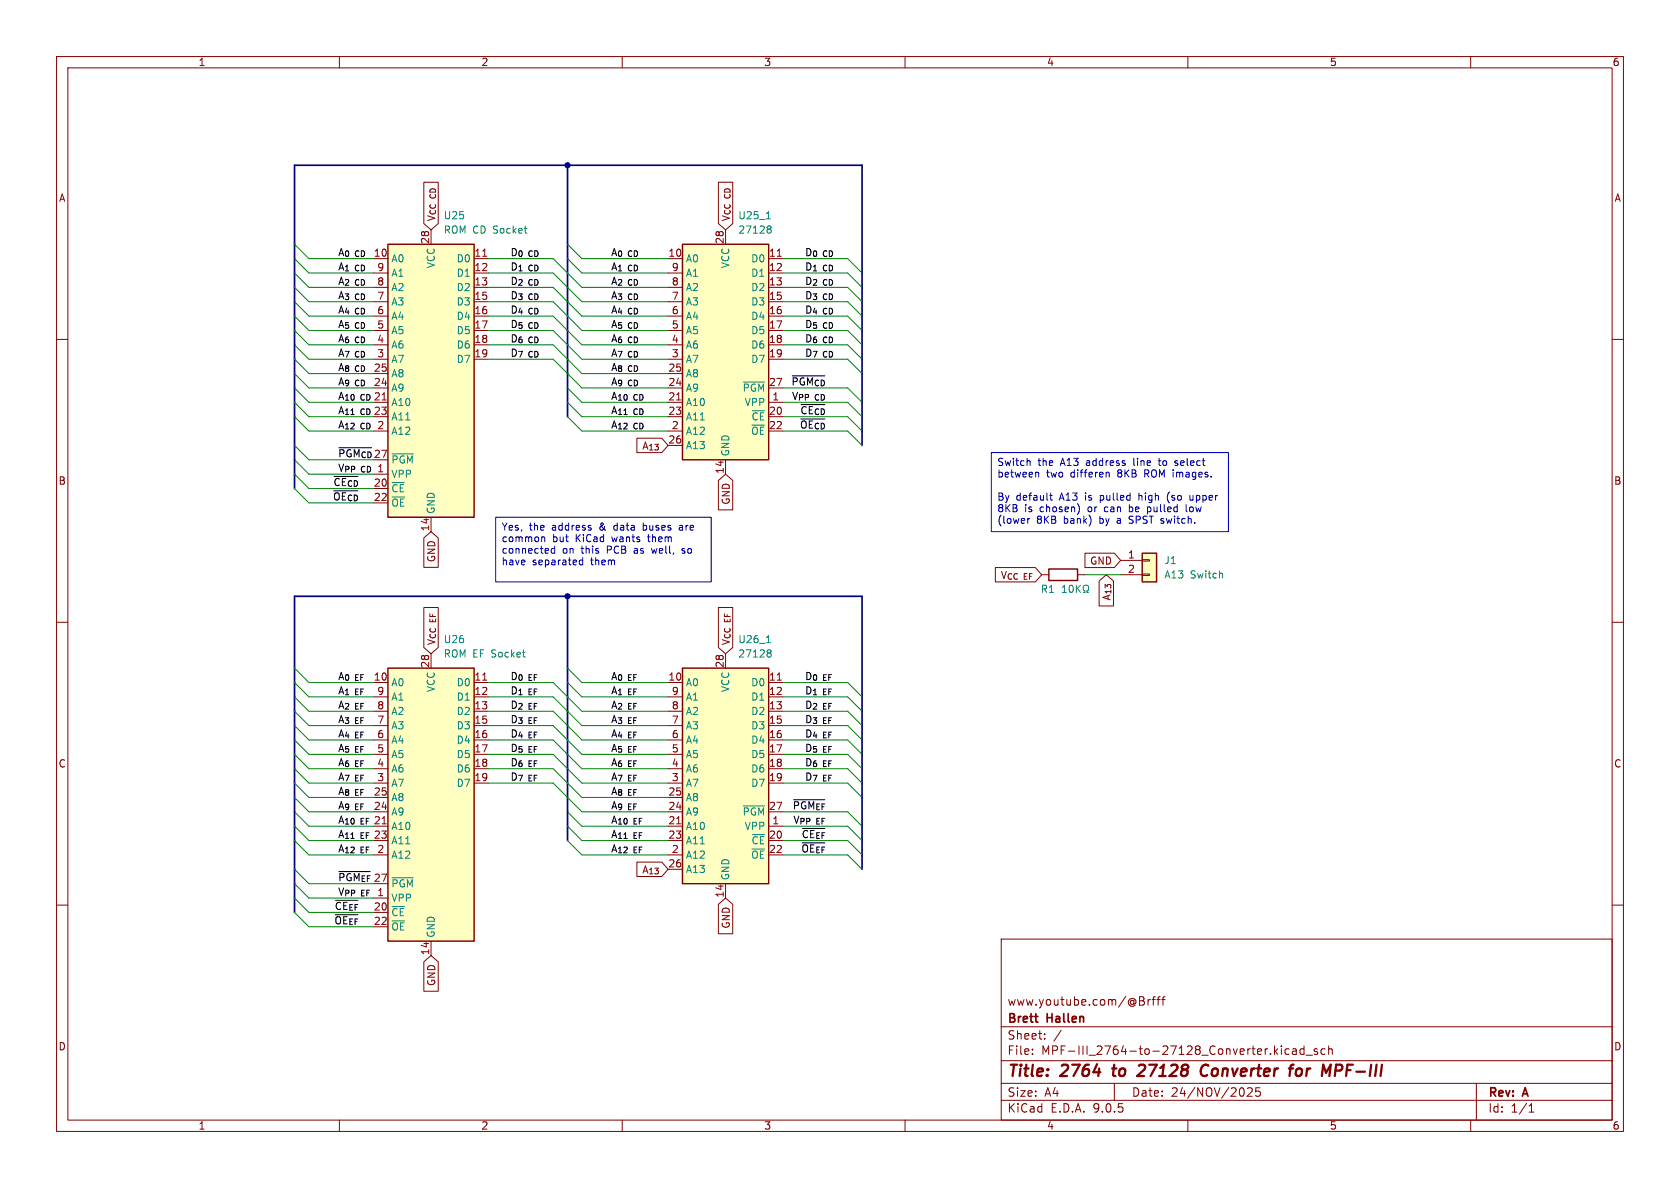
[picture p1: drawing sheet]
<svg xmlns="http://www.w3.org/2000/svg" width="297mm" height="210mm" viewBox="0 0 297 210" stroke-linecap="round" stroke-linejoin="round" font-family="sans-serif">
<g fill="none" stroke="#840000" stroke-width=".18">
<path d="M10 10h277v190h-277zM12 12h273v186h-273zM60 10v2M110 10v2M160 10v2M210 10v2M260 10v2M10 60h2M285 60h2M10 110h2M184.1 101.6h1.3M190.5 101.6h1.3"/>
<path d="M285 110h2M10 160h2M177 166h108v32h-108zM202.2 177.1v.5M203 176.7v1M203.4 176.7l-.3 .1-.1 .2M203.7 176.7h.5M204.2 176.2l-.3 .2v1.3M204.5 176.7h.6M205.1 176.2l-.4 .2v1.3M205.4 176.7h.6M206 176.2l-.4 .2v1.3"/>
<path d="M285 160h2M60 198v2M110 198v2M160 198v2M177 194.5h108M177 191.5h108M177 187.5h108M177 181.5h108M182.5 186.3v.1M182.5 185.5v.1M184.7 183.6v.1M184.7 182.8v.1"/>
<path d="M187.6 182.1l-1.3 2M197 191.5v3M210 198v2M220.5 192.4l.6-.1 .2 .1 .1 .3-.9 1.1h.9M222.7 192.3h-.7v.7l.2-.1h.5l.1 .3-.1 .5-.2 .1-.5-.1M226.5 184.9v.1M226.5 185.4v1M227.9 185.5l-.4-.1-.3 .3v.4l.1 .2h.6M228.5 185.5h.6l.1 .9M229.2 185.8h-.5a.29 .29 0 0 0-.2 .3 .29 .29 0 0 0 .2 .3l.5-.1M230.5 185.5l-.4-.1-.3 .3v.4l.2 .2h.5M230.5 184.9v1.5"/>
<path d="M230.9 186.5h1.1M232.9 185.5l-.4-.1-.2 .2 .1 .2 .5 .2v.3h-.6M234.2 185.5l-.4-.1-.3 .3v.4l.2 .2h.5M234.9 185.5l.2-.1 .4 .1v.9M234.9 184.9v1.5M260 198v2M261 191.5v6.5M270.3 196.6h.9M270.3 195.5l.4-.4v1.5"/>
</g>
<path d="M196.6 188.9h.8M197 188.2l-.2 1.7 .2 .3M202.1 188.2h-.5l-.3 .2M202.3 189.1l-1.3 1.1h1.3M213.6 188.4a.88 .88 0 0 0-1 0 .88 .88 0 0 0-.3 1 .69 .69 0 0 0 .3 .7 .69 .69 0 0 0 .8-.1M229.1 189.3a.55 .55 0 0 1 .6-.4 .55 .55 0 0 1 .5 .4l-.1 .5a.57 .57 0 0 1-1 .2M237 188.2h-.8l-.2 2M237.1 189.2l-1 .1" fill="none" stroke="#840000" stroke-width=".4"/>
<path d="M185.4 100.6h5.1v2h-5.1z" fill="none" stroke="#840000" stroke-width=".25"/>
<path d="M187.8 104.7h.7M187.8 103.8l.4-.4v1.3M189.1 103.6l.2-.2a.68 .68 0 0 1 .5 .7 .68 .68 0 0 1-.5 .6l-.2-.1-.1-.4zM190.3 103.4v1.3M190.5 104l.5 .7M191 103.4l-.7 .8M191.5 104.7h.3v-.2a.54 .54 0 0 1-.3-.8 .54 .54 0 0 1 .8-.2 .58 .58 0 0 1-.1 1v.2h.3" fill="none" stroke="#008484" stroke-width=".18"/>
<path d="M201.9 97.8h2.6v5.1h-2.6z" fill="#ffffc2"/>
<path d="M201.9 97.8h2.6v5.1h-2.6z" fill="none" stroke="#840000" stroke-width=".25"/>
<path d="M198.1 99.1h3.8M201.9 98.9h1.3v.3h-1.3zM198.1 101.6h3.8M201.9 101.5h1.3v.2h-1.3z" fill="none" stroke="#840000" stroke-width=".18"/>
<path d="M120.6 43.2h15.3v38.1h-15.3z" fill="#ffffc2"/>
<path d="M120.6 43.2h15.3v38.1h-15.3z" fill="none" stroke="#840000" stroke-width=".25"/>
<g fill="none" stroke="#840000" stroke-width=".18">
<path d="M118.1 45.7h2.5M118.1 48.3h2.5M118.1 50.8h2.5M118.1 53.3h2.5M118.1 55.9h2.5M118.1 58.4h2.5M128.3 40.6v2.6M135.9 45.7h2.5M135.9 48.3h2.5M135.9 50.8h2.5M135.9 53.3h2.5M135.9 55.9h2.5"/>
<path d="M135.9 58.4h2.5M137.4 45.3h.7M118.1 61h2.5M118.1 63.5h2.5M118.1 66h2.5M118.1 68.6h2.5M118.1 71.1h2.5M118.1 73.7h2.5M118.1 76.2h2.5M118.1 78.7h2.5M119.6 70.7h.7M135.9 61h2.5"/>
<path d="M135.9 63.5h2.5M135.9 68.6h2.5M135.9 71.1h2.5M135.9 73.7h2.5M135.9 76.2h2.5M128.3 81.3v2.5"/>
</g>
<path d="M135.5 38.7h.7M135.8 39.9h.3l.2 .3-.2 .3M135.8 40.5h.3M136.1 40.5l.2 .2v.3l-.1 .2h-.4M131.4 67.5h3.8" fill="none" stroke="#008484" stroke-width=".18"/>
<path d="M68.6 118.1h15.2v48.3h-15.2z" fill="#ffffc2"/>
<path d="M68.6 118.1h15.2v48.3h-15.2z" fill="none" stroke="#840000" stroke-width=".25"/>
<g fill="none" stroke="#840000" stroke-width=".18">
<path d="M76.2 115.6v2.5M66 120.7h2.6M66 123.2h2.6M66 125.7h2.6M66 128.3h2.6M66 130.8h2.6M66 133.4h2.6M66 135.9h2.6M66 138.4h2.6M83.8 120.7h2.6M83.8 123.2h2.6M83.8 125.7h2.6"/>
<path d="M83.8 128.3h2.6M83.8 130.8h2.6M83.8 133.4h2.6M83.8 135.9h2.6M83.8 138.4h2.6M85.3 120.2h.8M66 141h2.6M66 143.5h2.6M66 148.6h2.6M66 151.1h2.6M66 158.8h2.6M76.2 166.4v2.5"/>
</g>
<path d="M69.3 155.2h3.8" fill="none" stroke="#008484" stroke-width=".18"/>
<path d="M68.6 43.2h15.2v48.2h-15.2z" fill="#ffffc2"/>
<path d="M68.6 43.2h15.2v48.2h-15.2z" fill="none" stroke="#840000" stroke-width=".25"/>
<g fill="none" stroke="#840000" stroke-width=".18">
<path d="M76.2 40.6v2.6M83.8 45.7h2.6M83.8 48.3h2.6M83.8 50.8h2.6M83.8 53.3h2.6M83.8 55.9h2.6M83.8 58.4h2.6M85.3 45.3h.8M66 73.7h2.6M66 76.2h2.6M83.8 61h2.6M83.8 63.5h2.6"/>
<path d="M66 83.8h2.6M76.2 91.4v2.6"/>
</g>
<path d="M69.3 80.2h3.8" fill="none" stroke="#008484" stroke-width=".18"/>
<path d="M120.6 118.1h15.3v38.1h-15.3z" fill="#ffffc2"/>
<path d="M120.6 118.1h15.3v38.1h-15.3z" fill="none" stroke="#840000" stroke-width=".25"/>
<g fill="none" stroke="#840000" stroke-width=".18">
<path d="M74.9 32.2h2.6v7.3l-1.3 1.1-1.3-1.1zM127 32.2h2.5v7.3l-1.2 1.1-1.3-1.1zM112.6 77.5h4.4l1.1 1.2-1.1 1.3h-4.4zM74.9 95.1l1.3-1.1 1.3 1.1v5.2h-2.6zM127 84.9l1.3-1.1 1.2 1.1v5.2h-2.5zM191.8 97.8h5.2l1.1 1.3-1.1 1.2h-5.2zM74.9 107.4h2.6v7.1l-1.3 1.1-1.3-1.1zM127 107.4h2.5v7.1l-1.2 1.1-1.3-1.1zM128.3 115.6v2.5M176 100.3h7l1.1 1.3-1.1 1.3h-7zM194.3 102.7l1.3-1.1 1.3 1.1v4.4h-2.6zM118.1 120.7h2.5"/>
<path d="M118.1 123.2h2.5M118.1 125.7h2.5M118.1 128.3h2.5M118.1 130.8h2.5M118.1 133.4h2.5M118.1 135.9h2.5M118.1 138.4h2.5M135.9 120.7h2.5M135.9 123.2h2.5M135.9 125.7h2.5M135.9 128.3h2.5M135.9 130.8h2.5"/>
<path d="M135.9 133.4h2.5M135.9 135.9h2.5M135.9 138.4h2.5M137.4 120.2h.7M112.6 152.4h4.4l1.1 1.3-1.1 1.2h-4.4zM118.1 141h2.5M118.1 143.5h2.5M118.1 146.1h2.5M118.1 148.6h2.5M118.1 151.1h2.5M118.1 153.7h2.5M119.6 145.6h.7"/>
<path d="M127 159.9l1.3-1.1 1.2 1.1v5.2h-2.5zM128.3 156.2v2.6M135.9 143.5h2.5M135.9 146.1h2.5M135.9 148.6h2.5M135.9 151.1h2.5M74.9 170l1.3-1.1 1.3 1.1v5.2h-2.6z"/>
</g>
<path d="M135.5 113.6h.7M135.8 114.9h.3l.2 .2-.2 .3M135.8 115.4h.3M136.1 115.4l.2 .3v.2l-.1 .2h-.4M131.4 142.5h3.8" fill="none" stroke="#008484" stroke-width=".18"/>
<g fill="none" stroke="#000" stroke-width=".18">
<path d="M63.9 49.4l.4 .1 .2 .3M63.9 52h.4l.2 .4M63.9 54.5h.4l.2 .4M63.9 44.3l.4 .1 .2 .4M63.9 57l.4 .1 .2 .4M63.9 59.6h.4l.2 .4M64.5 50l-.2 .4h-.4M64.5 52.5l-.2 .4-.4 .1M64.5 55.1l-.2 .4h-.4M64.5 47.3l-.2-.4h-.4v1l.4-.1 .2-.3M64.5 44.9l-.2 .4h-.4M64.5 57.6l-.2 .4h-.4"/>
<path d="M94.5 46.9a.51 .51 0 0 1 .6 .5 .51 .51 0 0 1-.6 .5zM94.5 49.4a.51 .51 0 0 1 .6 .5 .51 .51 0 0 1-.6 .5zM94.5 44.3a.51 .51 0 0 1 .6 .5 .51 .51 0 0 1-.6 .5M94.5 52a.51 .51 0 0 1 .6 .5 .51 .51 0 0 1-.6 .5M94.5 54.5a.51 .51 0 0 1 .6 .5 .51 .51 0 0 1-.6 .5M94.5 57a.51 .51 0 0 1 .6 .5 .51 .51 0 0 1-.6 .5M94.5 59.6a.51 .51 0 0 1 .6 .5 .51 .51 0 0 1-.6 .5M112.1 44.3a.51 .51 0 0 1 .6 .5 .51 .51 0 0 1-.6 .5M112.1 46.9a.51 .51 0 0 1 .6 .5 .51 .51 0 0 1-.6 .5zM112.1 49.4a.51 .51 0 0 1 .6 .5 .51 .51 0 0 1-.6 .5M112.1 52a.51 .51 0 0 1 .6 .5 .51 .51 0 0 1-.6 .5M112.1 54.5a.51 .51 0 0 1 .6 .5 .51 .51 0 0 1-.6 .5"/>
<path d="M112.1 57a.51 .51 0 0 1 .6 .5 .51 .51 0 0 1-.6 .5M112.1 59.6a.51 .51 0 0 1 .6 .5 .51 .51 0 0 1-.6 .5M146.6 49.4a.51 .51 0 0 1 .6 .5 .51 .51 0 0 1-.6 .5zM146.6 52a.51 .51 0 0 1 .6 .5 .51 .51 0 0 1-.6 .5M146.6 54.5a.51 .51 0 0 1 .6 .5 .51 .51 0 0 1-.6 .5M146.6 46.9a.51 .51 0 0 1 .6 .5 .51 .51 0 0 1-.6 .5zM146.6 44.3a.51 .51 0 0 1 .6 .5 .51 .51 0 0 1-.6 .5M146.6 57a.51 .51 0 0 1 .6 .5 .51 .51 0 0 1-.6 .5M146.6 59.6a.51 .51 0 0 1 .6 .5 .51 .51 0 0 1-.6 .5M59.9 79.1h5.8M63.9 67.2h.4l.2 .4M63.9 62.1l.4 .1 .2 .3"/>
<path d="M63.9 64.7h.4l.2 .4M64.5 67.8l-.2 .4h-.4M64.5 60.2l-.2 .3-.4 .1M64.5 62.7l-.2 .4h-.4M64.5 65.2l-.2 .4-.4 .1M64.8 69.7l.4 .1 .2 .4M64.8 74.8a.51 .51 0 0 1 .6 .5 .51 .51 0 0 1-.6 .5M65.4 72.7l-.2-.4h-.4v1l.4-.1 .2-.3M65.4 70.3l-.2 .4h-.4M94.5 62.1a.51 .51 0 0 1 .6 .5 .51 .51 0 0 1-.6 .5M112.1 67.2a.51 .51 0 0 1 .6 .5 .51 .51 0 0 1-.6 .5M112.1 62.1a.51 .51 0 0 1 .6 .5 .51 .51 0 0 1-.6 .5"/>
<path d="M112.1 64.7a.51 .51 0 0 1 .6 .5 .51 .51 0 0 1-.6 .5M113.1 72.3a.51 .51 0 0 1 .6 .5 .51 .51 0 0 1-.6 .5zM113.1 69.7a.51 .51 0 0 1 .6 .5 .51 .51 0 0 1-.6 .5M113.1 74.8a.51 .51 0 0 1 .6 .5 .51 .51 0 0 1-.6 .5M140.1 66.4h5.7M141.6 74.1h4.2M141.6 71.5h4.2M145.4 69.7a.55 .55 0 0 1 .4 .5 .55 .55 0 0 1-.4 .5M146.6 62.1a.51 .51 0 0 1 .6 .5 .51 .51 0 0 1-.6 .5M59 86.8h4.3M59.1 84.2h4.2M65.3 82.5l.2 .4-.2 .5"/>
<path d="M63.8 119.7h.3M63.8 119.3h.5M94.4 119.7h.4M94.4 119.3h.5M112 119.7h.4M112 119.3h.5M146.5 119.7h.4M146.5 119.3h.5M63.8 137.5h.3M63.8 137h.5M63.8 132.4h.3M63.8 132h.5"/>
<path d="M63.8 135h.3M63.8 134.5h.5M63.8 127.4h.3M63.8 126.9h.5M63.8 129.9h.3M63.8 129.4h.5M63.8 139.6h.5M63.8 124.8h.3M63.8 124.3h.5M63.8 122.3h.3M64.3 121.8h-.5v1M94.4 137.5h.4"/>
<path d="M94.4 137h.5M94.4 132.4h.4M94.4 132h.5M94.4 135h.4M94.4 134.5h.5M94.4 127.4h.4M94.4 126.9h.5M94.4 129.9h.4M94.4 129.4h.5M94.4 124.8h.4M94.4 124.3h.5M94.4 122.3h.4"/>
<path d="M94.9 121.8h-.5v1M112 137.5h.4M112 137h.5M112 132.4h.4M112 132h.5M112 135h.4M112 134.5h.5M112 127.4h.4M112 126.9h.5M112 129.9h.4M112 129.4h.5M112 139.6h.5"/>
<path d="M112 124.8h.4M112 124.3h.5M112 122.3h.4M112.5 121.8h-.5v1M146.5 137.5h.4M146.5 137h.5M146.5 132.4h.4M146.5 132h.5M146.5 135h.4M146.5 134.5h.5M146.5 127.4h.4M146.5 126.9h.5"/>
<path d="M146.5 129.9h.4M146.5 129.4h.5M146.5 124.8h.4M146.5 124.3h.5M146.5 122.3h.4M147 121.8h-.5v1M59.3 159.2h4M59.9 154.1h5.5M63.8 142.6h.3M63.8 142.1h.5M63.8 140.1h.3M64.7 145.1h.4"/>
<path d="M64.7 144.7h.5M64.7 150.2h.4M64.7 149.7h.5M64.7 147.7h.4M65.2 147.2h-.5v1M112 142.6h.4M112 142.1h.5M112 140.1h.4M113 145.1h.3M113 144.7h.5M113 150.2h.3M113 149.7h.5"/>
<path d="M113 147.7h.3M113.5 147.2h-.5v1M140.3 141.4h5.5M141.8 149h4M141.9 146.5h3.9M145.3 144.7h.5M59.3 161.7h4"/>
</g>
<path d="M100.3 29.2v44.5M152.4 78.7v-49.5h-100.3v57.2M100.3 105.4v43.2M152.4 153.7v-48.3h-100.3v55.9" fill="none" stroke="#000084" stroke-width=".3"/>
<g fill="none" stroke="#008400" stroke-width=".18">
<path d="M52.1 45.7l2.5 2.6h11.4M52.1 43.2l2.5 2.5h11.4M52.1 55.9l2.5 2.5h11.4M52.1 53.3l2.5 2.6h11.4M52.1 50.8l2.5 2.5h11.4M52.1 48.3l2.5 2.5h11.4M52.1 58.4l2.5 2.6h11.4M86.4 48.3h11.4l5.1 5h15.2M86.4 45.7h11.4l5.1 5.1h15.2M86.4 58.4h11.4l5.1 5.1h15.2M86.4 53.3h11.4l5.1 5.1h15.2M86.4 55.9h11.4l5.1 5.1h15.2"/>
<path d="M86.4 50.8h11.4l5.1 5.1h15.2M100.3 45.7l2.6 2.6h15.2M100.3 43.2l2.6 2.5h15.2M138.4 48.3h11.5l2.5 2.5M138.4 45.7h11.5l2.5 2.6M138.4 58.4h11.5l2.5 2.6M138.4 55.9h11.5l2.5 2.5M138.4 53.3h11.5l2.5 2.6M138.4 50.8h11.5l2.5 2.5M52.1 73.7l2.5 2.5h11.4M52.1 61l2.5 2.5h11.4M52.1 68.6l2.5 2.5h11.4"/>
<path d="M52.1 66l2.5 2.6h11.4M52.1 71.1l2.5 2.6h11.4M52.1 63.5l2.5 2.5h11.4M52.1 78.7l2.5 2.6h11.4M86.4 63.5h11.4l5.1 5.1h15.2M86.4 61h11.4l5.1 5h15.2M100.3 73.7l2.6 2.5h15.2M100.3 68.6l2.6 2.5h15.2M100.3 71.1l2.6 2.6h15.2M138.4 76.2h11.5l2.5 2.5M138.4 63.5h11.5l2.5 2.5M138.4 71.1h11.5l2.5 2.6"/>
<path d="M138.4 68.6h11.5l2.5 2.5M138.4 61h11.5l2.5 2.5M138.4 73.7h11.5l2.5 2.5M52.1 86.4l2.5 2.5h11.4M52.1 83.8l2.5 2.6h11.4M52.1 81.3l2.5 2.5h11.4M52.1 118.1l2.5 2.6h11.4M100.3 118.1l2.6 2.6h15.2M191.8 101.6h6.3M52.1 125.7l2.5 2.6h11.4M52.1 123.2l2.5 2.5h11.4M52.1 120.7l2.5 2.5h11.4"/>
<path d="M52.1 128.3l2.5 2.5h11.4M52.1 133.4l2.5 2.5h11.4M52.1 135.9l2.5 2.5h11.4M52.1 138.4l2.5 2.6h11.4M52.1 130.8l2.5 2.6h11.4M86.4 128.3h11.4l5.1 5.1h15.2M86.4 123.2h11.4l5.1 5.1h15.2M86.4 125.7h11.4l5.1 5.1h15.2M86.4 120.7h11.4l5.1 5h15.2M86.4 130.8h11.4l5.1 5.1h15.2M86.4 135.9h11.4l5.1 5.1h15.2M86.4 138.4h11.4l5.1 5.1h15.2"/>
<path d="M86.4 133.4h11.4l5.1 5h15.2M100.3 120.7l2.6 2.5h15.2M138.4 128.3h11.5l2.5 2.5M138.4 125.7h11.5l2.5 2.6M138.4 123.2h11.5l2.5 2.5M138.4 120.7h11.5l2.5 2.5M138.4 130.8h11.5l2.5 2.6M138.4 135.9h11.5l2.5 2.5M138.4 138.4h11.5l2.5 2.6M138.4 133.4h11.5l2.5 2.5M52.1 146.1l2.5 2.5h11.4M52.1 143.5l2.5 2.6h11.4"/>
<path d="M52.1 148.6l2.5 2.5h11.4M52.1 141l2.5 2.5h11.4M52.1 156.2l2.5 2.6h11.4M52.1 153.7l2.5 2.5h11.4M52.1 158.8l2.5 2.5h11.4M100.3 146.1l2.6 2.5h15.2M100.3 143.5l2.6 2.6h15.2M100.3 148.6l2.6 2.5h15.2M138.4 148.6h11.5l2.5 2.5M138.4 146.1h11.5l2.5 2.5M138.4 151.1h11.5l2.5 2.6M138.4 143.5h11.5l2.5 2.6"/>
<path d="M52.1 161.3l2.5 2.5h11.4"/>
</g>
<g fill="none" stroke="#0000c2" stroke-width=".18">
<path d="M87.6 91.4h38.1v11.5h-38.1zM95.8 95h.4l.1 .8M98.1 96.5v1.3M98.1 97h-.4l-.2 .2 .1 .5h.5M102.5 99.7l.2 .1h.3M103 98.6v1.2M103 99.1l-.3-.1-.2 .1M113.7 92.4v1.3M113.7 93.7h.1M113.8 92.9h-.1M115.2 97l.2 .8M120.5 92.9h-.4"/>
<path d="M120.6 93.2h-.3l-.2 .2v.3h.5M120.6 97.7l.3 .1M120.9 97l-.3 .1v.2l.3 .1M175.3 80h41.9v14h-41.9zM181.7 91.7v.8M181.8 81.4l.3 .2v.7M182.1 91.7l-.4 .2M183.3 83.5l.3 .2v.6M185.6 87.6h.4M185.7 87.1v1.1l.3 .2M190.7 89.4l.1 .5-.1 .7M195.7 83.5l.4 .2v.6"/>
<path d="M199.6 92.4l.2 .1M199.7 89.2v1.3M199.7 90.4l.1 .1M199.8 91.2l-.2 .3 .2 .3M201.3 87.1v1.3M201.5 87.6l-.2 .1M202.9 89.6v1.3M202.9 90.4l.3 .1M204.7 81.4h.5M204.9 81l.1 1.2M206.7 87a1.46 1.46 0 0 0 0 1.9M207.7 82.2l.4 .1"/>
<path d="M208.1 81.4l-.4 .2 .1 .2 .3 .1M209.7 89.2v1.1l.2 .2M210.4 87.6v.8h.3l.2-.1"/>
</g>
<g fill="#000084" stroke="#000084" stroke-width=".18">
<circle cx="100.3" cy="29.2" r=".46"/>
<circle cx="100.3" cy="105.4" r=".46"/>
</g>
<g font-size="2.8" fill="#840000">
<text x="178" y="190.9">Title:</text>
<text x="187.7" y="190.9">2764</text>
<text x="197.6" y="190.9">to</text>
<text x="202.9" y="190.9">27128</text>
<text x="214.7" y="190.9">Converter</text>
<text x="231.2" y="190.9">for</text>
<text x="237.8" y="190.9">MPF-III</text>
</g>
<g font-size="2.1" fill="#840000">
<text x="178" y="178">www.youtube.com/@Brfff</text>
<text x="178" y="184">Sheet:</text>
<text x="178" y="181.2">Brett</text>
<text x="185.2" y="181.2">Hallen</text>
<text x="178" y="186.7">File:</text>
<text x="184.1" y="186.7">MPF-III_2764-to-27128_Converter.kicad_sch</text>
<text x="178" y="196.9">KiCad</text>
<text x="178" y="194.1">Size:</text>
<text x="184.7" y="194.1">A4</text>
<text x="185.7" y="196.9">E.D.A.</text>
<text x="193.3" y="196.9">9.0.5</text>
<text x="200" y="194.1">Date:</text>
<text x="207" y="194.1">24/NOV/2025</text>
<text x="263" y="194.3">Rev:</text>
<text x="263" y="196.9">Id:</text>
<text x="267.1" y="196.9">1/1</text>
<text x="269.4" y="194.3">A</text>
</g>
<g font-size="1.8" fill="#840000">
<text x="35" y="11.9">1</text>
<text x="85" y="11.9">2</text>
<text x="135" y="11.9">3</text>
<text x="185" y="11.9">4</text>
<text x="235" y="11.9">5</text>
<text x="285" y="11.9">6</text>
<text x="10.3" y="35.9">A</text>
<text x="285.3" y="35.9">A</text>
<text x="77.2" y="39.2" transform="rotate(-90 77.2 39.2)">V_{CC</text>
<text x="129.2" y="39.2" transform="rotate(-90 129.2 39.2)">V_{CC</text>
<text x="66" y="45.5">10</text>
<text x="75.9" y="43.2" transform="rotate(-90 75.9 43.2)">28</text>
<text x="83.8" y="45.5">11</text>
<text x="118.1" y="45.5">10</text>
<text x="128" y="43.2" transform="rotate(-90 128 43.2)">28</text>
<text x="135.8" y="45.5">11</text>
<text x="66.6" y="48">9</text>
<text x="66.6" y="50.5">8</text>
<text x="66.6" y="53.1">7</text>
<text x="83.8" y="48">12</text>
<text x="83.8" y="50.5">13</text>
<text x="83.8" y="53.1">15</text>
<text x="118.7" y="48">9</text>
<text x="118.7" y="50.5">8</text>
<text x="118.7" y="53.1">7</text>
<text x="135.8" y="48">12</text>
<text x="135.8" y="50.5">13</text>
<text x="135.8" y="53.1">15</text>
<text x="66.6" y="55.6">6</text>
<text x="66.6" y="58.2">5</text>
<text x="83.8" y="55.6">16</text>
<text x="83.8" y="58.2">17</text>
<text x="118.7" y="55.6">6</text>
<text x="118.7" y="58.2">5</text>
<text x="135.8" y="55.6">16</text>
<text x="135.8" y="58.2">17</text>
<text x="66" y="65.8">25</text>
<text x="66.6" y="60.7">4</text>
<text x="66.6" y="63.2">3</text>
<text x="83.8" y="60.7">18</text>
<text x="83.8" y="63.2">19</text>
<text x="118.1" y="65.8">25</text>
<text x="118.7" y="60.7">4</text>
<text x="118.7" y="63.2">3</text>
<text x="135.8" y="60.7">18</text>
<text x="135.8" y="63.2">19</text>
<text x="66" y="68.3">24</text>
<text x="66.2" y="70.8">CD}</text>
<text x="114.4" y="70.8">CD} 21</text>
<text x="118.1" y="68.3">24</text>
<text x="135.8" y="68.3">27</text>
<text x="136.5" y="70.9">1</text>
<text x="66.6" y="75.9">2</text>
<text x="114.4" y="75.9">CD} 2</text>
<text x="114.4" y="73.3">CD} 23</text>
<text x="135.8" y="73.4">20</text>
<text x="135.8" y="75.9">22</text>
<text x="66.6" y="83.6">1</text>
<text x="113.4" y="79.7">A_{13}</text>
<text x="118.1" y="78.5">26</text>
<text x="128" y="83.9" transform="rotate(-90 128 83.9)">14</text>
<text x="10.3" y="85.9">B</text>
<text x="66" y="86.1">20</text>
<text x="66" y="88.6">22</text>
<text x="129.2" y="89.3" transform="rotate(-90 129.2 89.3)">GND</text>
<text x="285.3" y="85.9">B</text>
<text x="75.9" y="94" transform="rotate(-90 75.9 94)">14</text>
<text x="77.2" y="99.5" transform="rotate(-90 77.2 99.5)">GND</text>
<text x="192.6" y="100">GND</text>
<text x="199.3" y="98.8">1</text>
<text x="199.3" y="101.3">2</text>
<text x="176.8" y="102.6">V_{CC</text>
<text x="196.5" y="106.3" transform="rotate(-90 196.5 106.3)">A_{13}</text>
<text x="75.9" y="118.2" transform="rotate(-90 75.9 118.2)">28</text>
<text x="77.2" y="114.1" transform="rotate(-90 77.2 114.1)">V_{CC</text>
<text x="128" y="118.2" transform="rotate(-90 128 118.2)">28</text>
<text x="129.2" y="114.1" transform="rotate(-90 129.2 114.1)">V_{CC</text>
<text x="66" y="120.4">10</text>
<text x="66.6" y="122.9">9</text>
<text x="66.6" y="125.5">8</text>
<text x="83.8" y="120.4">11</text>
<text x="83.8" y="122.9">12</text>
<text x="83.8" y="125.5">13</text>
<text x="118.1" y="120.4">10</text>
<text x="118.7" y="122.9">9</text>
<text x="118.7" y="125.5">8</text>
<text x="135.8" y="120.4">11</text>
<text x="135.8" y="122.9">12</text>
<text x="135.8" y="125.5">13</text>
<text x="66.6" y="128">7</text>
<text x="66.6" y="130.6">6</text>
<text x="83.8" y="128">15</text>
<text x="83.8" y="130.6">16</text>
<text x="118.7" y="128">7</text>
<text x="118.7" y="130.6">6</text>
<text x="135.8" y="128">15</text>
<text x="135.8" y="130.6">16</text>
<text x="10.3" y="135.9">C</text>
<text x="66.6" y="133.1">5</text>
<text x="66.6" y="135.6">4</text>
<text x="83.8" y="133.1">17</text>
<text x="83.8" y="135.6">18</text>
<text x="118.7" y="133.1">5</text>
<text x="118.7" y="135.6">4</text>
<text x="135.8" y="133.1">17</text>
<text x="135.8" y="135.6">18</text>
<text x="285.3" y="135.9">C</text>
<text x="66" y="140.7">25</text>
<text x="66" y="143.3">24</text>
<text x="66.6" y="138.2">3</text>
<text x="83.8" y="138.2">19</text>
<text x="118.1" y="140.7">25</text>
<text x="118.1" y="143.3">24</text>
<text x="118.7" y="138.2">3</text>
<text x="135.8" y="138.2">19</text>
<text x="135.8" y="143.3">27</text>
<text x="66" y="145.8">21</text>
<text x="66" y="148.3">23</text>
<text x="66.2" y="145.7">EF}</text>
<text x="114.4" y="148.2">EF} 23</text>
<text x="114.4" y="145.7">EF} 21</text>
<text x="135.8" y="148.3">20</text>
<text x="136.5" y="145.8">1</text>
<text x="66" y="156">27</text>
<text x="66.6" y="150.9">2</text>
<text x="113.4" y="154.6">A_{13}</text>
<text x="118.1" y="153.4">26</text>
<text x="118.7" y="150.9">2</text>
<text x="135.8" y="150.9">22</text>
<text x="66" y="161">20</text>
<text x="66.6" y="158.5">1</text>
<text x="128" y="158.8" transform="rotate(-90 128 158.8)">14</text>
<text x="66" y="163.6">22</text>
<text x="129.2" y="164.3" transform="rotate(-90 129.2 164.3)">GND</text>
<text x="75.9" y="169" transform="rotate(-90 75.9 169)">14</text>
<text x="77.2" y="174.4" transform="rotate(-90 77.2 174.4)">GND</text>
<text x="10.3" y="185.9">D</text>
<text x="285.3" y="185.9">D</text>
<text x="35" y="199.9">1</text>
<text x="85" y="199.9">2</text>
<text x="135" y="199.9">3</text>
<text x="185" y="199.9">4</text>
<text x="235" y="199.9">5</text>
<text x="285" y="199.9">6</text>
</g>
<g font-size="1.8" fill="#008484">
<text x="78.4" y="39">U25</text>
<text x="78.4" y="41.5">ROM CD Socket</text>
<text x="130.4" y="41.5">27128</text>
<text x="130.4" y="39">U25_1</text>
<text x="69.1" y="46.6">A0</text>
<text x="77.1" y="47.5" transform="rotate(-90 77.1 47.5)">VCC</text>
<text x="80.6" y="46.6">D0</text>
<text x="121.2" y="46.6">A0</text>
<text x="129.1" y="47.5" transform="rotate(-90 129.1 47.5)">VCC</text>
<text x="132.7" y="46.6">D0</text>
<text x="69.1" y="49.1">A1</text>
<text x="69.1" y="51.7">A2</text>
<text x="80.6" y="49.1">D1</text>
<text x="80.6" y="51.7">D2</text>
<text x="121.2" y="49.1">A1</text>
<text x="121.2" y="51.7">A2</text>
<text x="132.7" y="49.1">D1</text>
<text x="132.7" y="51.7">D2</text>
<text x="69.1" y="54.2">A3</text>
<text x="69.1" y="56.7">A4</text>
<text x="69.1" y="59.3">A5</text>
<text x="80.6" y="54.2">D3</text>
<text x="80.6" y="56.7">D4</text>
<text x="80.6" y="59.3">D5</text>
<text x="121.2" y="54.2">A3</text>
<text x="121.2" y="56.7">A4</text>
<text x="121.2" y="59.3">A5</text>
<text x="132.7" y="54.2">D3</text>
<text x="132.7" y="56.7">D4</text>
<text x="132.7" y="59.3">D5</text>
<text x="69.1" y="61.8">A6</text>
<text x="69.1" y="64.4">A7</text>
<text x="80.6" y="61.8">D6</text>
<text x="80.6" y="64.4">D7</text>
<text x="121.2" y="61.8">A6</text>
<text x="121.2" y="64.4">A7</text>
<text x="132.7" y="61.8">D6</text>
<text x="132.7" y="64.4">D7</text>
<text x="69.1" y="66.9">A8</text>
<text x="69.1" y="69.4">A9</text>
<text x="69.1" y="72">A10</text>
<text x="121.2" y="66.9">A8</text>
<text x="121.2" y="69.4">A9</text>
<text x="121.2" y="72">A10</text>
<text x="131.2" y="69.4">~{PGM}</text>
<text x="131.6" y="72">VPP</text>
<text x="69.1" y="74.5">A11</text>
<text x="69.1" y="77.1">A12</text>
<text x="121.2" y="74.5">A11</text>
<text x="121.2" y="77.1">A12</text>
<text x="132.7" y="77.1">~{OE}</text>
<text x="132.8" y="74.5">~{CE}</text>
<text x="69.1" y="82.1">~{PGM}</text>
<text x="121.2" y="79.6">A13</text>
<text x="129.1" y="80.8" transform="rotate(-90 129.1 80.8)">GND</text>
<text x="69.1" y="84.7">VPP</text>
<text x="69.1" y="87.2">~{CE}</text>
<text x="69.1" y="89.8">~{OE}</text>
<text x="77.1" y="90.9" transform="rotate(-90 77.1 90.9)">GND</text>
<text x="205.7" y="99.9">J1</text>
<text x="183.9" y="105">R1</text>
<text x="205.7" y="102.5">A13</text>
<text x="210.4" y="102.5">Switch</text>
<text x="78.4" y="113.9">U26</text>
<text x="130.4" y="113.9">U26_1</text>
<text x="78.4" y="116.4">ROM EF Socket</text>
<text x="130.4" y="116.4">27128</text>
<text x="69.1" y="121.5">A0</text>
<text x="69.1" y="124.1">A1</text>
<text x="77.1" y="122.4" transform="rotate(-90 77.1 122.4)">VCC</text>
<text x="80.6" y="121.5">D0</text>
<text x="80.6" y="124.1">D1</text>
<text x="121.2" y="121.5">A0</text>
<text x="121.2" y="124.1">A1</text>
<text x="129.1" y="122.4" transform="rotate(-90 129.1 122.4)">VCC</text>
<text x="132.7" y="121.5">D0</text>
<text x="132.7" y="124.1">D1</text>
<text x="69.1" y="126.6">A2</text>
<text x="69.1" y="129.1">A3</text>
<text x="69.1" y="131.7">A4</text>
<text x="80.6" y="126.6">D2</text>
<text x="80.6" y="129.1">D3</text>
<text x="80.6" y="131.7">D4</text>
<text x="121.2" y="126.6">A2</text>
<text x="121.2" y="129.1">A3</text>
<text x="121.2" y="131.7">A4</text>
<text x="132.7" y="126.6">D2</text>
<text x="132.7" y="129.1">D3</text>
<text x="132.7" y="131.7">D4</text>
<text x="69.1" y="134.2">A5</text>
<text x="69.1" y="136.8">A6</text>
<text x="80.6" y="134.2">D5</text>
<text x="80.6" y="136.8">D6</text>
<text x="121.2" y="134.2">A5</text>
<text x="121.2" y="136.8">A6</text>
<text x="132.7" y="134.2">D5</text>
<text x="132.7" y="136.8">D6</text>
<text x="69.1" y="139.3">A7</text>
<text x="69.1" y="141.8">A8</text>
<text x="80.6" y="139.3">D7</text>
<text x="121.2" y="139.3">A7</text>
<text x="121.2" y="141.8">A8</text>
<text x="132.7" y="139.3">D7</text>
<text x="69.1" y="144.4">A9</text>
<text x="69.1" y="146.9">A10</text>
<text x="69.1" y="149.5">A11</text>
<text x="121.2" y="144.4">A9</text>
<text x="121.2" y="146.9">A10</text>
<text x="121.2" y="149.5">A11</text>
<text x="131.2" y="144.4">~{PGM}</text>
<text x="131.6" y="146.9">VPP</text>
<text x="132.8" y="149.5">~{CE}</text>
<text x="69.1" y="152">A12</text>
<text x="121.2" y="152">A12</text>
<text x="121.2" y="154.5">A13</text>
<text x="129.1" y="155.7" transform="rotate(-90 129.1 155.7)">GND</text>
<text x="132.7" y="152">~{OE}</text>
<text x="69.1" y="157.1">~{PGM}</text>
<text x="69.1" y="159.6">VPP</text>
<text x="69.1" y="162.2">~{CE}</text>
<text x="69.1" y="164.7">~{OE}</text>
<text x="77.1" y="165.9" transform="rotate(-90 77.1 165.9)">GND</text>
</g>
<g font-size="1.8">
<text x="59.7" y="47.9">A_{1</text>
<text x="59.7" y="45.4">A_{0</text>
<text x="65" y="47.9">CD}</text>
<text x="65" y="45.4">CD}</text>
<text x="90.2" y="45.4">D_{0</text>
<text x="90.2" y="47.9">D_{1</text>
<text x="107.9" y="47.9">A_{1</text>
<text x="107.9" y="45.4">A_{0</text>
<text x="142.2" y="47.9">D_{1</text>
<text x="142.2" y="45.4">D_{0</text>
<text x="59.7" y="53">A_{3</text>
<text x="59.7" y="50.5">A_{2</text>
<text x="65" y="53">CD}</text>
<text x="65" y="50.5">CD}</text>
<text x="90.2" y="50.5">D_{2</text>
<text x="90.2" y="53">D_{3</text>
<text x="107.9" y="50.5">A_{2</text>
<text x="107.9" y="53">A_{3</text>
<text x="142.2" y="50.5">D_{2</text>
<text x="142.2" y="53">D_{3</text>
<text x="59.7" y="58.1">A_{5</text>
<text x="59.7" y="55.5">A_{4</text>
<text x="65" y="58.1">CD}</text>
<text x="65" y="55.5">CD}</text>
<text x="90.2" y="55.5">D_{4</text>
<text x="90.2" y="58.1">D_{5</text>
<text x="107.9" y="58.1">A_{5</text>
<text x="107.9" y="55.5">A_{4</text>
<text x="142.2" y="58.1">D_{5</text>
<text x="142.2" y="55.5">D_{4</text>
<text x="59.7" y="63.2">A_{7</text>
<text x="59.7" y="60.6">A_{6</text>
<text x="59.7" y="65.7">A_{8</text>
<text x="65" y="63.2">CD}</text>
<text x="65" y="60.6">CD}</text>
<text x="65" y="65.7">CD}</text>
<text x="90.2" y="63.2">D_{7</text>
<text x="90.2" y="60.6">D_{6</text>
<text x="107.9" y="65.7">A_{8</text>
<text x="107.9" y="63.2">A_{7</text>
<text x="107.9" y="60.6">A_{6</text>
<text x="142.2" y="60.6">D_{6</text>
<text x="142.2" y="63.2">D_{7</text>
<text x="59.7" y="70.8">A_{10</text>
<text x="59.7" y="68.2">A_{9</text>
<text x="65" y="68.2">CD}</text>
<text x="66" y="70.9">21</text>
<text x="107.9" y="68.2">A_{9</text>
<text x="107.9" y="70.8">A_{10</text>
<text x="139.8" y="68.2">~{PGM_{CD}}</text>
<text x="139.9" y="70.8">V_{PP</text>
<text x="59.7" y="73.3">A_{11</text>
<text x="59.7" y="75.9">A_{12</text>
<text x="66" y="73.4">23</text>
<text x="107.9" y="75.9">A_{12</text>
<text x="107.9" y="73.3">A_{11</text>
<text x="141.3" y="75.9">~{OE_{CD}}</text>
<text x="141.3" y="73.3">~{CE_{CD}}</text>
<text x="59.7" y="83.5">V_{PP</text>
<text x="59.7" y="80.9">~{PGM_{CD}}</text>
<text x="66" y="81">27</text>
<text x="58.7" y="88.6">~{OE_{CD}}</text>
<text x="58.8" y="86">~{CE_{CD}}</text>
<text x="59.7" y="122.8">A_{1</text>
<text x="59.7" y="125.4">A_{2</text>
<text x="59.7" y="120.3">A_{0</text>
<text x="90.2" y="125.4">D_{2</text>
<text x="90.2" y="120.3">D_{0</text>
<text x="90.2" y="122.8">D_{1</text>
<text x="107.9" y="122.8">A_{1</text>
<text x="107.9" y="120.3">A_{0</text>
<text x="107.9" y="125.4">A_{2</text>
<text x="142.2" y="125.4">D_{2</text>
<text x="142.2" y="122.8">D_{1</text>
<text x="142.2" y="120.3">D_{0</text>
<text x="59.7" y="127.9">A_{3</text>
<text x="59.7" y="130.5">A_{4</text>
<text x="90.2" y="130.5">D_{4</text>
<text x="90.2" y="127.9">D_{3</text>
<text x="107.9" y="130.5">A_{4</text>
<text x="107.9" y="127.9">A_{3</text>
<text x="142.2" y="130.5">D_{4</text>
<text x="142.2" y="127.9">D_{3</text>
<text x="59.7" y="135.5">A_{6</text>
<text x="59.7" y="133">A_{5</text>
<text x="90.2" y="133">D_{5</text>
<text x="90.2" y="135.5">D_{6</text>
<text x="107.9" y="135.5">A_{6</text>
<text x="107.9" y="133">A_{5</text>
<text x="142.2" y="133">D_{5</text>
<text x="142.2" y="135.5">D_{6</text>
<text x="59.7" y="138.1">A_{7</text>
<text x="59.7" y="143.2">A_{9</text>
<text x="59.7" y="140.6">A_{8</text>
<text x="90.2" y="138.1">D_{7</text>
<text x="107.9" y="143.2">A_{9</text>
<text x="107.9" y="140.6">A_{8</text>
<text x="107.9" y="138.1">A_{7</text>
<text x="140" y="143.2">~{PGM_{EF}}</text>
<text x="142.2" y="138.1">D_{7</text>
<text x="59.7" y="145.7">A_{10</text>
<text x="59.7" y="148.2">A_{11</text>
<text x="107.9" y="148.2">A_{11</text>
<text x="107.9" y="145.7">A_{10</text>
<text x="140.1" y="145.7">V_{PP</text>
<text x="141.6" y="148.2">~{CE_{EF}}</text>
<text x="59.7" y="150.8">A_{12</text>
<text x="59.7" y="155.9">~{PGM_{EF}}</text>
<text x="107.9" y="150.8">A_{12</text>
<text x="141.5" y="150.8">~{OE_{EF}}</text>
<text x="59" y="160.9">~{CE_{EF}}</text>
<text x="59.7" y="158.4">V_{PP</text>
<text x="59" y="163.5">~{OE_{EF}}</text>
</g>
<g font-size="1.8" fill="#0000c2">
<text x="176.2" y="82.7">Switch</text>
<text x="183.5" y="82.7">the</text>
<text x="187.6" y="82.7">A13</text>
<text x="192.3" y="82.7">address</text>
<text x="200.9" y="82.7">line</text>
<text x="205.5" y="82.7">to</text>
<text x="208.6" y="82.7">select</text>
<text x="176.2" y="84.7">between</text>
<text x="176.2" y="88.8">By</text>
<text x="179.6" y="88.8">default</text>
<text x="185" y="84.7">two</text>
<text x="187.4" y="88.8">A13</text>
<text x="189.4" y="84.7">differen</text>
<text x="192.1" y="88.8">is</text>
<text x="194.9" y="88.8">pulled</text>
<text x="197.9" y="84.7">8KB</text>
<text x="202" y="88.8">high</text>
<text x="202.8" y="84.7">ROM images.</text>
<text x="207.2" y="88.8">(so</text>
<text x="211.4" y="88.8">upper</text>
<text x="88.6" y="94.1">Yes,</text>
<text x="93.6" y="94.1">the</text>
<text x="97.7" y="94.1">address</text>
<text x="106.2" y="94.1">&amp;</text>
<text x="109" y="94.1">data</text>
<text x="114.3" y="94.1">buses</text>
<text x="120.9" y="94.1">are</text>
<text x="176.2" y="90.9">8KB</text>
<text x="176.2" y="92.9">(lower</text>
<text x="181.1" y="90.9">is</text>
<text x="183.2" y="92.9">8KB</text>
<text x="183.9" y="90.9">chosen)</text>
<text x="188.2" y="92.9">bank)</text>
<text x="192.6" y="90.9">or</text>
<text x="194.7" y="92.9">by</text>
<text x="195.7" y="90.9">can</text>
<text x="197.9" y="92.9">a</text>
<text x="200.3" y="92.9">SPST switch.</text>
<text x="200.3" y="90.9">be</text>
<text x="203.7" y="90.9">pulled</text>
<text x="210.7" y="90.9">low</text>
<text x="88.6" y="96.2">common</text>
<text x="88.6" y="98.2">connected</text>
<text x="88.6" y="100.3">have</text>
<text x="94.1" y="100.3">separated</text>
<text x="97.7" y="96.2">but</text>
<text x="99.4" y="98.2">on</text>
<text x="101.9" y="96.2">KiCad</text>
<text x="102.9" y="98.2">this</text>
<text x="104.6" y="100.3">them</text>
<text x="107.6" y="98.2">PCB</text>
<text x="108.5" y="96.2">wants</text>
<text x="112.6" y="98.2">as</text>
<text x="115" y="96.2">them</text>
<text x="115.9" y="98.2">well,</text>
<text x="121.4" y="98.2">so</text>
</g>
</svg>
